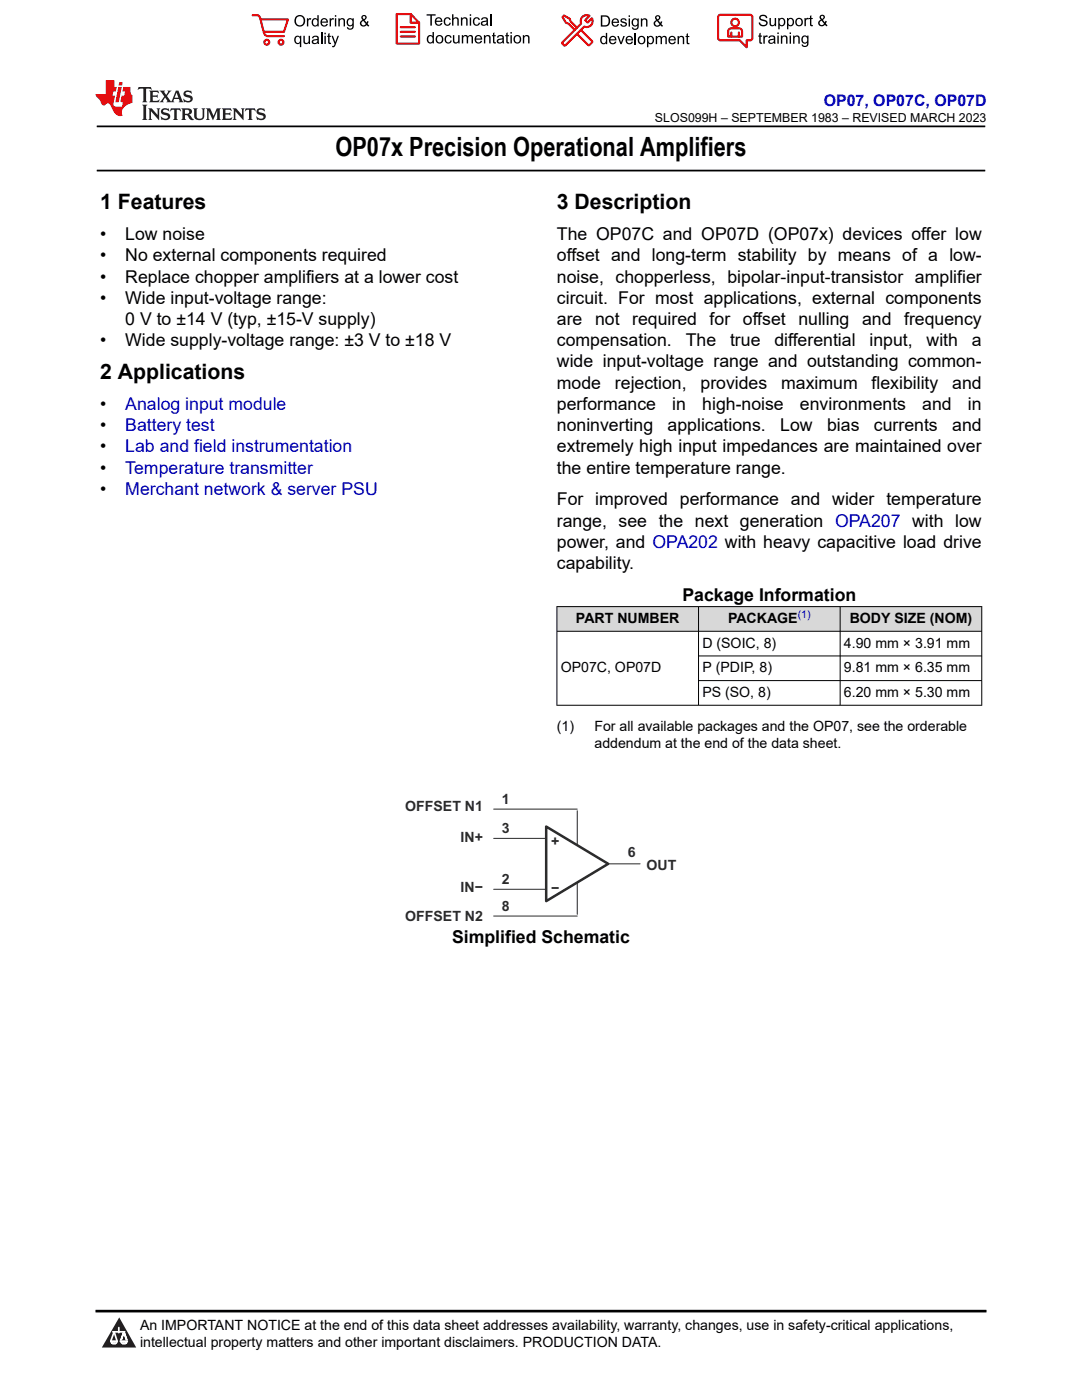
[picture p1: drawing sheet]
<svg xmlns="http://www.w3.org/2000/svg" width="216mm" height="279mm" viewBox="0 0 216 279" stroke-linecap="round" stroke-linejoin="round" font-family="sans-serif">
<path d="M19.3 25.2h177.3M19.3 34h177.3" fill="none" stroke="#000" stroke-width=".35"/>
<g fill="#d8d8d8">
<path d="M111.1 121.1h84.8v4.9h-84.8z" fill-rule="evenodd"/>
<path d="M111.2 121.1h28.1v4.8h-28.1z" fill-rule="evenodd"/>
<path d="M139.4 121.1h28.2v4.8h-28.2z" fill-rule="evenodd"/>
<path d="M167.7 121.1h28.1v4.8h-28.1z" fill-rule="evenodd"/>
</g>
<path d="M111.1 121.1h84.9M111.1 126h84.9M111.1 121v19.8M139.4 121v19.8M139.4 130.9h56.6M139.4 135.8h56.6M167.6 121v19.8M195.9 121v19.8M196 140.7h-84.9" fill="none" stroke="#000" stroke-width=".2"/>
<path d="M98.5 161.5h16.7M98.5 177.5h10.5M98.5 167.3h10.5M115.2 161.8v6.9M115.2 176.1v6.4M121.4 172.4h6.3M98.5 182.8h16.7" fill="none" stroke="#2b292a" stroke-width=".2"/>
<path d="M109 165l12.4 7.4-12.4 7.4z" fill="none" stroke="#2b292a" stroke-width=".5"/>
<path d="M0 0h215.9v23.8h-215.9z" fill-rule="evenodd" fill="#fff"/>
<path d="M27.7 17.4l-.2 .6 .5-.3h.6v.1v2.2l-.2 .4h1l-.2-.4v-2.2v-.1h.5l.5 .3-.1-.6zM29.8 18.1l.2 .4v1.5l-.2 .4h1.9l.1-.6a1.08 1.08 0 0 1-1.3 .2v-.7h.6l.4 .2v-.6l-.4 .2h-.6v-.6l.2-.1a1 1 0 0 1 1 .2l-.1-.5zM31.8 18.1l1 1.1-1 1.2h.9l-.2-.2 .4-.7 .5 .7-.2 .2h1.6l-.2-.2 .1-.4h1l.1 .4-.1 .2h.9l-.2-.3-.8-2h-.5l-1 2.2-.8-1.1 .9-1.1h-.8l.2 .2-.5 .7-.3-.7 .1-.2zM35.2 18.5l.4 1h-.8zM36.8 18.2a.65 .65 0 0 0-.2 .7 .65 .65 0 0 0 .6 .5l.7 .2 .1 .2a.79 .79 0 0 1-.7 .4 .79 .79 0 0 1-.7-.5l.1 .7 .2-.1a.93 .93 0 0 0 1.1 .1 .93 .93 0 0 0 .4-1 1.46 1.46 0 0 0-1.2-.6l-.1-.3a1.09 1.09 0 0 1 1.2 .2l-.2-.6-.1 .1-.6-.2zM28.4 20.9l.2 .4v2.3l-.2 .3h1l-.2-.3v-2.3l.2-.4zM29.6 21.6l.2 .4v1.6l-.2 .3h.8l-.3-.3v-1.4l1.7 1.8v-2l.2-.4h-.8l.2 .2 .1 1.1-1.2-1.3zM32.3 21.8a.65 .65 0 0 0-.2 .7 .65 .65 0 0 0 .7 .4l.6 .2 .1 .2a.79 .79 0 0 1-.7 .4 .79 .79 0 0 1-.7-.5l.1 .7 .2-.1a.93 .93 0 0 0 1.1 .1 .93 .93 0 0 0 .4-.9 1.46 1.46 0 0 0-1.2-.6l-.1-.4a1.09 1.09 0 0 1 1.2 .2l-.2-.6-.1 .1-.6-.1zM34.1 21.6l-.1 .7a.63 .63 0 0 1 .7-.4l.1 1.7-.3 .3h1l-.2-.3v-1.7a.66 .66 0 0 1 .8 .4l-.1-.7zM36.2 21.6l.2 .4v1.6l-.2 .3h.9l-.2-.2v-.7h.5l.1 .2a.79 .79 0 0 0 1.2 .6l-1-.9a.61 .61 0 0 0 .6-.6 .61 .61 0 0 0-.5-.6zM36.9 21.9h.2a.47 .47 0 0 1 .5 .1 .47 .47 0 0 1 .1 .5l-.2 .2h-.6zM38.5 21.6l.2 .2a2.27 2.27 0 0 0 .4 2 1.04 1.04 0 0 0 1.7-.7v-1.3l.2-.2h-.8l.2 .4v1.1a.6 .6 0 0 1-.6 .6 .6 .6 0 0 1-.6-.6v-1.1l.3-.4zM41.1 21.6l.2 .4v1.6l-.2 .3h.7l-.2-.3v-1.5l.9 1.9 .8-1.9v1.5l-.2 .3h1l-.3-.3v-1.6l.3-.4h-.8l-.7 1.5-.7-1.5zM44.3 21.6l.2 .4v1.6l-.2 .3h1.9l.1-.5a1.09 1.09 0 0 1-1.3 .1v-.6h.6l.4 .1v-.6l-.4 .2h-.6v-.6l.2-.1a1.01 1.01 0 0 1 1 .3l-.1-.6zM46.4 21.6l.3 .4v1.6l-.3 .3h.8l-.2-.3v-1.4l1.6 1.8v-2l.2-.4h-.7l.2 .2v1.1l-1.2-1.3zM49 21.6l-.1 .7a.63 .63 0 0 1 .8-.4v1.7l-.3 .3h1l-.2-.3v-1.7a.66 .66 0 0 1 .8 .4l-.1-.7zM51.4 21.8a.65 .65 0 0 0-.2 .7 .65 .65 0 0 0 .6 .4l.6 .2 .2 .2a.79 .79 0 0 1-.8 .4 .79 .79 0 0 1-.6-.5l.1 .7 .2-.1a.93 .93 0 0 0 1 .1 .93 .93 0 0 0 .5-.9 1.46 1.46 0 0 0-1.3-.6l-.1-.4a1.09 1.09 0 0 1 1.3 .2l-.2-.6-.2 .1-.5-.1z" fill="#231f20"/>
<path d="M21.1 16v2.8h-2.1l.1 .3 .9 1a.95 .95 0 0 0 .9 .9 .59 .59 0 0 1 .6-.4 .59 .59 0 0 1 .5 .4l.4 .8a1.59 1.59 0 0 0 2.1 1.3 1.61 1.61 0 0 1 1-2.2l1-.4-.1-1.5a1.59 1.59 0 0 1-.4-1.6h-1.4l-.2 .9h.5l-.1 .8h-.5l-.2 1v.2l.4 .1-.2 .9h-.6a.73 .73 0 0 1-1.1-.7l.3-1.5h-.5l.2-.8h.5l.2-.9h-.5v-1.4zM23.6 17.4l-.6 3h.7l.6-3zM23.8 16.4l-.1 .7h.7l.1-.7z" fill="#ed1c24"/>
<g fill="#000">
<path d="M58.7 4.2a1.15 1.15 0 0 1 2.3 0 1.15 1.15 0 0 1-2.3 0zM59.3 3.5a.89 .89 0 0 0-.2 1.1 .89 .89 0 0 0 1.1 .4 .88 .88 0 0 0 .3-1.3 .88 .88 0 0 0-1.2-.2z" fill-rule="evenodd"/>
<path d="M58.9 7.3l.5-.2 .5 .3v-.3h.2v2.3h-.3v-.8a.74 .74 0 0 1-.9 0 .74 .74 0 0 1-.2-1zM59.1 7.5a.57 .57 0 0 0-.1 .7 .57 .57 0 0 0 .7 .2 .57 .57 0 0 0 .2-.7 .57 .57 0 0 0-.8-.2z" fill-rule="evenodd"/>
<path d="M61.2 3.6h.3v.3l.2-.2 .3-.1 .1 .1-.1 .3a.36 .36 0 0 0-.4 0 .36 .36 0 0 0-.1 .4v.9h-.3z" fill-rule="evenodd"/>
<path d="M60.5 7.1h.3v.9a.41 .41 0 0 0 .4 .6 .41 .41 0 0 0 .4-.6v-.9h.3v1.7h-.3v-.3a.58 .58 0 0 1-.7 .3 .58 .58 0 0 1-.4-.6z" fill-rule="evenodd"/>
<path d="M62.4 3.8l.5-.2 .4 .2v-.8h.3v2.3h-.3v-.2a.75 .75 0 0 1-1-.1 .75 .75 0 0 1 0-1zM62.6 4a.57 .57 0 0 0-.1 .7 .57 .57 0 0 0 .7 .2 .57 .57 0 0 0 .1-.7 .57 .57 0 0 0-.7-.2z" fill-rule="evenodd"/>
<path d="M62.4 7.3a.74 .74 0 0 1 .9-.1 .74 .74 0 0 1 .3 .9l.1 .7h-.3v-.2a.57 .57 0 0 1-.9 .2 .57 .57 0 0 1-.1-.8l.9-.3a.41 .41 0 0 0-.3-.4 .41 .41 0 0 0-.5 .4l-.3-.1zM62.6 8.2a.35 .35 0 0 0 .1 .5 .35 .35 0 0 0 .5-.3l.1-.4z" fill-rule="evenodd"/>
<path d="M64.7 6.5h.3v.3h-.3zM64.7 7.1h.3v1.7h-.3z" fill-rule="evenodd"/>
<path d="M64.2 3.8a.76 .76 0 0 1 .9-.1 .76 .76 0 0 1 .3 .8h-1.2a.47 .47 0 0 0 .4 .6 .47 .47 0 0 0 .5-.4l.3 .1a.82 .82 0 0 1-1.2 .3 .82 .82 0 0 1 0-1.3zM64.4 4l-.2 .3h.9l-.2-.4z" fill-rule="evenodd"/>
<path d="M65.8 3.6h.2v.3l.2-.2 .3-.1 .2 .1-.1 .3a.36 .36 0 0 0-.5 0 .36 .36 0 0 0 0 .4v.9h-.3z" fill-rule="evenodd"/>
<path d="M65.5 6.7l.3-.1v.5h.2v.3h-.2v.9v.2h.2l.1 .3a.41 .41 0 0 1-.5-.1 .41 .41 0 0 1-.1-.4v-.9h-.2v-.3h.2z" fill-rule="evenodd"/>
<path d="M66.1 7.1h.3l.5 1.4 .5-1.4h.2l-.6 1.7a.57 .57 0 0 1-.7 .6v-.3a.37 .37 0 0 0 .5-.3z" fill-rule="evenodd"/>
<path d="M66.8 3h.3v.3h-.3zM66.8 3.6h.3v1.7h-.3z" fill-rule="evenodd"/>
<path d="M67.5 3.6h.3v.3a.58 .58 0 0 1 .7-.3 .58 .58 0 0 1 .3 .7v1h-.2v-1a.4 .4 0 0 0-.5-.5 .4 .4 0 0 0-.3 .6v.9h-.3z" fill-rule="evenodd"/>
<path d="M69.3 3.8l.6-.2 .4 .2v-.2h.3v1.5a.71 .71 0 0 1-.5 .8 .71 .71 0 0 1-.9-.5h.3a.46 .46 0 0 0 .6 .3 .46 .46 0 0 0 .2-.6 .78 .78 0 0 1-1.1-.2 .78 .78 0 0 1 .1-1.1zM69.6 4a.53 .53 0 0 0-.1 .8 .53 .53 0 0 0 .8 0 .54 .54 0 0 0 0-.7 .54 .54 0 0 0-.7-.1z" fill-rule="evenodd"/>
<path d="M72.2 3.1a.53 .53 0 0 1 .9 .1 .53 .53 0 0 1-.4 .8l.5 .5 .1-.3 .2 .1-.2 .5 .4 .3-.2 .2-.3-.3a.71 .71 0 0 1-1.2 .1 .71 .71 0 0 1 .3-1.1l-.2-.5zM72.3 3.5a.3 .3 0 0 0 .6 0 .3 .3 0 0 0-.6 0zM72.3 4.3a.45 .45 0 0 0 0 .7 .45 .45 0 0 0 .7-.2l-.5-.6z" fill-rule="evenodd"/>
<path d="M85.1 2.8h1.8v.3h-.7v2h-.3v-2h-.8z" fill-rule="evenodd"/>
<path d="M85.3 7.2l.6-.2 .4 .2v-.8h.3v2.3h-.3v-.2a.76 .76 0 0 1-1-.1 .76 .76 0 0 1-.1-1zM85.6 7.4a.58 .58 0 0 0-.1 .7 .58 .58 0 0 0 .7 .2 .58 .58 0 0 0 .1-.7 .58 .58 0 0 0-.7-.2z" fill-rule="evenodd"/>
<path d="M87.2 7.2a.81 .81 0 0 1 1.1 .1 .81 .81 0 0 1-.1 1.2 .81 .81 0 0 1-1.2-.2v-.7zM87.3 7.4a.57 .57 0 0 0 0 .8 .57 .57 0 0 0 .8 0 .57 .57 0 0 0 0-.7 .57 .57 0 0 0-.8-.1z" fill-rule="evenodd"/>
<path d="M87 3.7a.77 .77 0 0 1 .9-.2 .77 .77 0 0 1 .4 .9h-1.3a.48 .48 0 0 0 .4 .5 .48 .48 0 0 0 .6-.3h.3a.83 .83 0 0 1-1.3 .4 .83 .83 0 0 1 0-1.3zM87.2 3.8l-.1 .3h.9l-.3-.4z" fill-rule="evenodd"/>
<path d="M88.7 3.7a.7 .7 0 0 1 1.2 .3h-.2a.45 .45 0 0 0-.6-.3 .45 .45 0 0 0-.3 .6 .45 .45 0 0 0 .3 .6 .45 .45 0 0 0 .6-.4l.3 .1a.76 .76 0 0 1-1.1 .5 .76 .76 0 0 1-.3-1.1z" fill-rule="evenodd"/>
<path d="M88.9 7.2a.7 .7 0 0 1 1.2 .3h-.3a.45 .45 0 0 0-.5-.3 .45 .45 0 0 0-.3 .6 .45 .45 0 0 0 .3 .6 .45 .45 0 0 0 .6-.3h.2a.76 .76 0 0 1-1 .5 .76 .76 0 0 1-.3-1.1z" fill-rule="evenodd"/>
<path d="M90.2 2.8h.3v.9a.59 .59 0 0 1 .7-.2 .59 .59 0 0 1 .3 .6v1h-.2v-1a.4 .4 0 0 0-.5-.4 .4 .4 0 0 0-.3 .5v.9h-.3z" fill-rule="evenodd"/>
<path d="M90.4 7h.3v.9a.41 .41 0 0 0 .4 .6 .41 .41 0 0 0 .3-.6v-.9h.3v1.7h-.2v-.3a.58 .58 0 0 1-.7 .3 .58 .58 0 0 1-.4-.7z" fill-rule="evenodd"/>
<path d="M92 3.5h.2v.2a.59 .59 0 0 1 .7-.3 .59 .59 0 0 1 .4 .7v1h-.3v-1a.41 .41 0 0 0-.4-.4 .41 .41 0 0 0-.4 .5v.9h-.2z" fill-rule="evenodd"/>
<path d="M92.1 7h.3v.3a.56 .56 0 0 1 1 0 .54 .54 0 0 1 .6-.3 .54 .54 0 0 1 .4 .5v1.2h-.3v-1.1a.34 .34 0 0 0-.3-.4 .34 .34 0 0 0-.4 .3v1.2h-.3v-1.1a.38 .38 0 0 0-.5-.3 .38 .38 0 0 0-.2 .5v.9h-.3z" fill-rule="evenodd"/>
<path d="M93.7 2.8h.3v.4h-.3zM93.7 3.5h.3v1.6h-.3z" fill-rule="evenodd"/>
<path d="M94.6 3.7a.7 .7 0 0 1 1.2 .3h-.3a.45 .45 0 0 0-.6-.3 .45 .45 0 0 0-.3 .6 .45 .45 0 0 0 .4 .6 .45 .45 0 0 0 .5-.4l.3 .1a.76 .76 0 0 1-1 .5 .76 .76 0 0 1-.4-1.1z" fill-rule="evenodd"/>
<path d="M94.9 7.2a.77 .77 0 0 1 .9-.1 .77 .77 0 0 1 .4 .8h-1.2a.48 .48 0 0 0 .3 .6 .48 .48 0 0 0 .6-.4l.3 .1a.83 .83 0 0 1-1.3 .3 .83 .83 0 0 1 0-1.3zM95.1 7.3l-.1 .4h.9l-.2-.4z" fill-rule="evenodd"/>
<path d="M96.6 7h.2v.3a.59 .59 0 0 1 .7-.3 .59 .59 0 0 1 .4 .7v1h-.3v-1a.41 .41 0 0 0-.4-.5 .41 .41 0 0 0-.4 .6v.9h-.2z" fill-rule="evenodd"/>
<path d="M96.1 3.7a.74 .74 0 0 1 1-.2 .74 .74 0 0 1 .3 .9v.7h-.2l-.1-.2a.59 .59 0 0 1-.8 .3 .59 .59 0 0 1-.2-.8l1-.3a.42 .42 0 0 0-.4-.5 .42 .42 0 0 0-.4 .4l-.3-.1zM96.3 4.5a.36 .36 0 0 0 .2 .5 .36 .36 0 0 0 .5-.2l.1-.5z" fill-rule="evenodd"/>
<path d="M98.4 6.6l.3-.2v.6h.2v.2h-.2v1v.2h.2l.1 .3a.41 .41 0 0 1-.5-.1 .41 .41 0 0 1-.1-.4v-1h-.2v-.2h.2z" fill-rule="evenodd"/>
<path d="M99.3 7.2a.74 .74 0 0 1 1-.2 .74 .74 0 0 1 .2 1l.1 .7h-.3v-.2a.59 .59 0 0 1-.8 .2 .59 .59 0 0 1-.3-.8l1.1-.3a.42 .42 0 0 0-.4-.4 .42 .42 0 0 0-.5 .3h-.2zM99.5 8a.36 .36 0 0 0 .2 .5 .36 .36 0 0 0 .4-.2l.2-.5z" fill-rule="evenodd"/>
<path d="M101 6.6l.3-.2v.6h.3v.2h-.3v1l.1 .2h.2v.3a.41 .41 0 0 1-.4-.1 .41 .41 0 0 1-.2-.4v-1h-.2v-.2h.2z" fill-rule="evenodd"/>
<path d="M101.9 6.4h.2v.3h-.2zM101.9 7h.2v1.7h-.2z" fill-rule="evenodd"/>
<path d="M102.7 7.2a.81 .81 0 0 1 1.1 .1 .81 .81 0 0 1-.1 1.2 .81 .81 0 0 1-1.2-.2v-.7zM102.9 7.4a.57 .57 0 0 0-.1 .8 .57 .57 0 0 0 .9 0 .57 .57 0 0 0-.1-.7 .57 .57 0 0 0-.7-.1z" fill-rule="evenodd"/>
<path d="M104.3 7h.3v.3a.59 .59 0 0 1 .7-.3 .59 .59 0 0 1 .4 .7v1h-.3v-1a.41 .41 0 0 0-.5-.5 .41 .41 0 0 0-.3 .6v.9h-.3z" fill-rule="evenodd"/>
<path d="M119.9 3.1h.8a1.12 1.12 0 0 1 1 1.1 1.12 1.12 0 0 1-1 1.1h-.8zM120.2 3.3v1.7h.5a.86 .86 0 0 0 .8-.8 .86 .86 0 0 0-.8-.9z" fill-rule="evenodd"/>
<path d="M119.9 7.4l.5-.3 .5 .3v-.8h.3v2.2h-.3v-.2a.75 .75 0 0 1-1 0 .75 .75 0 0 1-.1-1zM120.2 7.5a.57 .57 0 0 0-.2 .8 .57 .57 0 0 0 .8 .2 .57 .57 0 0 0 .1-.8 .57 .57 0 0 0-.7-.2z" fill-rule="evenodd"/>
<path d="M121.7 7.4a.76 .76 0 0 1 .9-.2 .76 .76 0 0 1 .4 .9h-1.2a.47 .47 0 0 0 .3 .5 .47 .47 0 0 0 .6-.3h.3a.82 .82 0 0 1-1.3 .4 .82 .82 0 0 1 0-1.3zM121.9 7.5l-.1 .3h.9l-.2-.4z" fill-rule="evenodd"/>
<path d="M122.2 3.9a.76 .76 0 0 1 .9-.2 .76 .76 0 0 1 .4 .9h-1.2a.47 .47 0 0 0 .4 .5 .47 .47 0 0 0 .5-.3h.3a.82 .82 0 0 1-1.2 .4 .82 .82 0 0 1-.1-1.3zM122.5 4l-.2 .3h.9l-.2-.4z" fill-rule="evenodd"/>
<path d="M123.9 3.8a.71 .71 0 0 1 1.1 .3h-.2a.32 .32 0 0 0-.4-.3 .32 .32 0 0 0-.3 .4h.1a.75 .75 0 0 1 .9 .8 .72 .72 0 0 1-.7 .3 .72 .72 0 0 1-.6-.5h.2a.36 .36 0 0 0 .4 .4 .36 .36 0 0 0 .3-.5 .8 .8 0 0 1-.9-.7z" fill-rule="evenodd"/>
<path d="M123.2 7.2h.3l.4 1.3 .5-1.3h.3l-.6 1.6h-.3z" fill-rule="evenodd"/>
<path d="M125.4 3.1h.3v.3h-.3zM125.4 3.7h.3v1.6h-.3z" fill-rule="evenodd"/>
<path d="M125 7.4a.76 .76 0 0 1 .9-.2 .76 .76 0 0 1 .4 .9h-1.2a.47 .47 0 0 0 .4 .5 .47 .47 0 0 0 .5-.3h.3a.82 .82 0 0 1-1.2 .4 .82 .82 0 0 1-.1-1.3zM125.3 7.5l-.2 .3h.9l-.2-.4z" fill-rule="evenodd"/>
<path d="M126.2 3.9l.5-.3 .5 .3v-.2h.3v1.4a.71 .71 0 0 1-.6 .8 .71 .71 0 0 1-.8-.5l.2 .1a.46 .46 0 0 0 .7 .2 .46 .46 0 0 0 .2-.6 .78 .78 0 0 1-1.1-.1 .78 .78 0 0 1 .1-1.1zM126.4 4a.53 .53 0 0 0 0 .8 .53 .53 0 0 0 .7 0 .54 .54 0 0 0 0-.7 .54 .54 0 0 0-.7-.1z" fill-rule="evenodd"/>
<path d="M127.5 7.3a.8 .8 0 0 1 1.1 .2 .8 .8 0 0 1-.1 1.1 .8 .8 0 0 1-1.2-.1v-.8zM127.7 7.5a.56 .56 0 0 0-.1 .9 .56 .56 0 0 0 .8-.1 .56 .56 0 0 0 0-.7 .56 .56 0 0 0-.7-.1z" fill-rule="evenodd"/>
<path d="M127.9 3.7h.2v.2a.58 .58 0 0 1 .7-.2 .58 .58 0 0 1 .4 .6v1h-.3v-1a.4 .4 0 0 0-.4-.4 .4 .4 0 0 0-.3 .5v.9h-.3z" fill-rule="evenodd"/>
<path d="M129.1 7.2h.2v.2a.72 .72 0 0 1 1-.1 .72 .72 0 0 1 .2 1 .64 .64 0 0 1-.5 .5 .64 .64 0 0 1-.6-.2v.8h-.3zM129.5 7.5a.56 .56 0 0 0-.1 .8 .56 .56 0 0 0 .7 .2 .56 .56 0 0 0 .1-.8 .56 .56 0 0 0-.7-.2z" fill-rule="evenodd"/>
<path d="M130.8 7.2h.3v.2a.55 .55 0 0 1 .9 0 .53 .53 0 0 1 .7-.3 .53 .53 0 0 1 .4 .6v1.1h-.3v-1a.34 .34 0 0 0-.3-.4 .34 .34 0 0 0-.4 .3v1.1h-.3v-1a.37 .37 0 0 0-.5-.4 .37 .37 0 0 0-.2 .6v.8h-.3z" fill-rule="evenodd"/>
<path d="M130.9 3.2a.53 .53 0 0 1 .8 .1 .53 .53 0 0 1-.3 .8l.4 .5 .1-.4 .3 .1-.2 .5 .3 .3-.2 .3-.3-.4a.71 .71 0 0 1-1.2 .1 .71 .71 0 0 1 .4-1.1l-.3-.5zM130.9 3.6a.3 .3 0 0 0 .6 0 .3 .3 0 0 0-.6 0zM130.9 4.3a.45 .45 0 0 0 0 .7 .45 .45 0 0 0 .7-.2l-.5-.6z" fill-rule="evenodd"/>
<path d="M133.6 7.4a.76 .76 0 0 1 .9-.2 .76 .76 0 0 1 .4 .9h-1.3a.47 .47 0 0 0 .4 .5 .47 .47 0 0 0 .6-.3h.3a.82 .82 0 0 1-1.3 .4 .82 .82 0 0 1 0-1.3zM133.8 7.5l-.1 .3h.9l-.3-.4z" fill-rule="evenodd"/>
<path d="M135.2 7.2h.3v.2a.58 .58 0 0 1 .7-.2 .58 .58 0 0 1 .3 .6v1h-.3v-1a.4 .4 0 0 0-.4-.4 .4 .4 0 0 0-.3 .5v.9h-.3z" fill-rule="evenodd"/>
<path d="M137 6.8l.3-.2v.6h.2v.2h-.2v1v.2h.2l.1 .2a.41 .41 0 0 1-.5 0 .41 .41 0 0 1-.1-.5v-.9h-.2v-.2h.2z" fill-rule="evenodd"/>
<path d="M151.7 3.1a.88 .88 0 0 1 1.4 .5h-.3a.49 .49 0 0 0-.5-.5 .49 .49 0 0 0-.4 .6v.1a1.06 1.06 0 0 1 1.3 1 .95 .95 0 0 1-1 .4 .95 .95 0 0 1-.8-.7h.3a.58 .58 0 0 0 .6 .5 .58 .58 0 0 0 .5-.6l-.2-.1a.95 .95 0 0 1-1.1-.9z" fill-rule="evenodd"/>
<path d="M151.5 6.7l.3-.2v.6h.3v.2h-.3v1v.2h.3v.2a.41 .41 0 0 1-.5 0 .41 .41 0 0 1-.1-.5v-.9h-.2v-.2h.2z" fill-rule="evenodd"/>
<path d="M152.3 7.1h.3v.2l.1-.2h.4h.1l-.1 .3a.36 .36 0 0 0-.4 0 .36 .36 0 0 0-.1 .5v.8h-.3z" fill-rule="evenodd"/>
<path d="M153.4 7.3a.74 .74 0 0 1 1-.2 .74 .74 0 0 1 .3 .9l.1 .7h-.3l-.1-.2a.57 .57 0 0 1-.8 .3 .57 .57 0 0 1-.1-.9l.9-.2a.41 .41 0 0 0-.4-.4 .41 .41 0 0 0-.4 .3h-.3zM153.7 8.1a.35 .35 0 0 0 .1 .5 .35 .35 0 0 0 .5-.2l.1-.5z" fill-rule="evenodd"/>
<path d="M153.5 3.6h.3v.9a.41 .41 0 0 0 .4 .5 .41 .41 0 0 0 .4-.5v-.9h.3v1.6h-.3v-.2a.58 .58 0 0 1-.7 .2 .58 .58 0 0 1-.4-.6z" fill-rule="evenodd"/>
<path d="M155.1 6.5h.3v.3h-.3zM155.1 7.1h.3v1.6h-.3z" fill-rule="evenodd"/>
<path d="M155.3 3.6h.2v.2a.72 .72 0 0 1 1-.1 .72 .72 0 0 1 .2 1 .64 .64 0 0 1-.5 .5 .64 .64 0 0 1-.6-.2v.8h-.3zM155.7 3.9a.56 .56 0 0 0-.2 .8 .56 .56 0 0 0 .8 .2 .56 .56 0 0 0 .1-.8 .56 .56 0 0 0-.7-.2z" fill-rule="evenodd"/>
<path d="M155.8 7.1h.3v.2a.58 .58 0 0 1 .7-.2 .58 .58 0 0 1 .3 .6v1h-.2v-1a.4 .4 0 0 0-.5-.4 .4 .4 0 0 0-.3 .5v.9h-.3z" fill-rule="evenodd"/>
<path d="M157 3.6h.3v.2a.72 .72 0 0 1 1-.1 .72 .72 0 0 1 .1 1 .64 .64 0 0 1-.4 .5 .64 .64 0 0 1-.7-.2v.8h-.3zM157.4 3.9a.56 .56 0 0 0-.1 .8 .56 .56 0 0 0 .7 .2 .56 .56 0 0 0 .2-.8 .56 .56 0 0 0-.8-.2z" fill-rule="evenodd"/>
<path d="M157.6 6.5h.2v.3h-.2zM157.6 7.1h.2v1.6h-.2z" fill-rule="evenodd"/>
<path d="M158.3 7.1h.2v.2a.58 .58 0 0 1 .7-.2 .58 .58 0 0 1 .4 .6v1h-.3v-1a.4 .4 0 0 0-.4-.4 .4 .4 0 0 0-.4 .5v.9h-.2z" fill-rule="evenodd"/>
<path d="M158.9 3.7a.8 .8 0 0 1 1.2 .2 .8 .8 0 0 1-.2 1.1 .8 .8 0 0 1-1.1-.1l-.1-.8zM159.1 3.9a.56 .56 0 0 0-.1 .9 .56 .56 0 0 0 .9 0 .56 .56 0 0 0-.1-.8 .56 .56 0 0 0-.7-.1z" fill-rule="evenodd"/>
<path d="M160.1 7.3l.5-.2 .5 .2v-.2h.2v1.4a.71 .71 0 0 1-.5 .9 .71 .71 0 0 1-.8-.5h.2a.46 .46 0 0 0 .6 .2 .46 .46 0 0 0 .2-.6 .78 .78 0 0 1-1-.1 .78 .78 0 0 1 .1-1.1zM160.3 7.4a.53 .53 0 0 0-.1 .8 .53 .53 0 0 0 .8 0 .54 .54 0 0 0 0-.7 .54 .54 0 0 0-.7-.1z" fill-rule="evenodd"/>
<path d="M160.5 3.6h.3v.2l.1-.2h.4h.1l-.1 .3a.36 .36 0 0 0-.4 0 .36 .36 0 0 0-.1 .5v.8h-.3z" fill-rule="evenodd"/>
<path d="M161.6 3.2l.3-.2v.6h.3v.2h-.3v1l.1 .2h.2v.2a.41 .41 0 0 1-.4 0 .41 .41 0 0 1-.2-.5v-.9h-.2v-.2h.2z" fill-rule="evenodd"/>
<path d="M163.7 3.1a.53 .53 0 0 1 .8 .1 .53 .53 0 0 1-.3 .8l.4 .5 .1-.3h.3l-.2 .5 .3 .3-.2 .3-.3-.3a.71 .71 0 0 1-1.2 .1 .71 .71 0 0 1 .4-1.2l-.3-.5zM163.8 3.5a.3 .3 0 0 0 .6 0 .3 .3 0 0 0-.6 0zM163.7 4.2a.45 .45 0 0 0 0 .8 .45 .45 0 0 0 .7-.3l-.5-.6z" fill-rule="evenodd"/>
</g>
<path d="M64.2 6.5v2.3M97.9 2.8v2.3M126.8 6.6v2.2" fill="none" stroke="#000" stroke-width=".28"/>
<g fill="none" stroke="#de0000" stroke-width=".42">
<path d="M50.4 3l1.1 .1a1.4 1.4 0 0 1 .6 1.2l.6 2.5a.95 .95 0 0 0 1.2 .4h2.8M52 3.9h5.5l-.8 2.4h-4M79.1 2.8h2.8v1.7h1.7v4.2h-4.5zM80 6.4h2.8M80 5.4h2.8M80 7.3h2.8M82 2.8l1.6 1.7M115.1 5.5l-1.2-1.2-.2-.5-1.2-.7-.3 .3 .7 1.1 .5 .2 1.3 1.3M115.9 6l2.2 2.2v.3l-.5 .5h-.3l-2.2-2.2zM115.9 6l.7-.7a1.19 1.19 0 0 0 1.3-.3 1.19 1.19 0 0 0 .2-1.4l-.8 .9-.5-.5 .8-.8a1.19 1.19 0 0 0-1.3 .1 1.19 1.19 0 0 0-.3 1.4l-3.8 3.7v.3l.3 .3h.3l2.3-2.2M143.3 3.2l.5-.2h5.9l.4 .2v4.4l-.2 .4-.9 .1v1.3l-1.4-1.3h-3.8l-.5-.3zM145.5 5.8l.4-.1h1.6a.61 .61 0 0 1 .6 .6v1h-2.8v-1z"/>
<path d="M145.9 6.5v.8M147.4 6.5v.8"/>
<circle cx="53.2" cy="8.4" r=".49"/>
<circle cx="56.1" cy="8.4" r=".49"/>
<circle cx="146.7" cy="4.5" r=".75"/>
</g>
<path d="M0 261.4h215.9v18h-215.9z" fill-rule="evenodd" fill="#fff"/>
<path d="M23.8 262.9l3.4 6h-6.9z" fill="#231f20"/>
<path d="M22.1 267.7h1.3l-.4 .5h-.3a.55 .55 0 0 1-.6-.5z" fill-rule="evenodd" fill="#fff"/>
<path d="M22.1 267.7h1.3l-.4 .5h-.3a.55 .55 0 0 1-.6-.5z" fill="none" stroke="#231f20" stroke-width=".34"/>
<path d="M22.1 267.7h1.3l-.4 .5h-.5zM22.6 265.8h.1M22.6 265.8h2.3zM23.7 265.9h.1M23.7 264.9v1zM24 267.7h.1" fill="none" stroke="#fff" stroke-width=".34"/>
<path d="M24.7 265.8l-.7 1.9z" fill="#fff"/>
<path d="M24.7 265.8l-.7 1.9z" fill="none" stroke="#fff" stroke-width=".34"/>
<path d="M24.7 265.8l.7 1.9z" fill="#fff"/>
<path d="M22.8 265.8l-.7 1.9zM22.8 265.8l.6 1.9zM24.7 265.8l.7 1.9zM25.3 267.7h.1" fill="none" stroke="#fff" stroke-width=".34"/>
<path d="M24.1 267.7h1.3a.65 .65 0 0 1-.6 .5 .65 .65 0 0 1-.7-.5z" fill-rule="evenodd" fill="#fff"/>
<path d="M24.1 267.7h1.3a.65 .65 0 0 1-.6 .5 .65 .65 0 0 1-.7-.5z" fill="none" stroke="#231f20" stroke-width=".34"/>
<path d="M24 267.7h.1M24.1 267.7h1.3l-.4 .5h-.5z" fill="none" stroke="#fff" stroke-width=".34"/>
<path d="M19 261.7h177.8" fill="none" stroke="#000" stroke-width=".53"/>
<text font-size="5.3" x="66.9" y="31.2">OP07x Precision Operational Amplifiers</text>
<g font-size="4.2">
<text x="20" y="41.8">1 Features</text>
<text x="111.1" y="41.8">3 Description</text>
<text x="20" y="75.7">2 Applications</text>
</g>
<g font-size="3.5">
<text x="20" y="47.9">•</text>
<text x="25" y="47.9">Low noise</text>
<text x="111.1" y="47.9">The OP07C and OP07D (OP07x) devices offer low</text>
<text x="20" y="52.2">•</text>
<text x="25" y="52.2">No external components required</text>
<text x="111.1" y="52.2">offset and long-term stability by means of a low-</text>
<text x="20" y="56.4">•</text>
<text x="25" y="56.4">Replace chopper amplifiers at a lower cost</text>
<text x="111.1" y="56.4">noise, chopperless, bipolar‑input‑transistor amplifier</text>
<text x="20" y="60.6">•</text>
<text x="25" y="60.6">Wide input-voltage range:</text>
<text x="25" y="64.9">0 V to ±14 V (typ, ±15-V supply)</text>
<text x="111.1" y="60.6">circuit. For most applications, external components</text>
<text x="111.1" y="64.9">are</text>
<text x="118.7" y="64.9">not</text>
<text x="126.2" y="64.9">required</text>
<text x="141.6" y="64.9">for offset</text>
<text x="159.3" y="64.9">nulling</text>
<text x="172" y="64.9">and</text>
<text x="180.4" y="64.9">frequency</text>
<text x="20" y="69.1">•</text>
<text x="25" y="69.1">Wide supply-voltage range: ±3 V to ±18 V</text>
<text x="111.1" y="69.1">compensation.</text>
<text x="136.8" y="69.1">The</text>
<text x="145.7" y="69.1">true</text>
<text x="154.5" y="69.1">differential</text>
<text x="173.5" y="69.1">input,</text>
<text x="184.9" y="69.1">with</text>
<text x="193.9" y="69.1">a</text>
<text x="111.1" y="73.3">wide input-voltage range and outstanding common-</text>
<text x="111.1" y="77.6">mode</text>
<text x="122.7" y="77.6">rejection,</text>
<text x="139.8" y="77.6">provides</text>
<text x="155.9" y="77.6">maximum</text>
<text x="173.9" y="77.6">flexibility</text>
<text x="190" y="77.6">and</text>
<text x="20" y="81.8">•</text>
<text x="111.1" y="81.8">performance</text>
<text x="134.2" y="81.8">in</text>
<text x="140.1" y="81.8">high-noise</text>
<text x="159.6" y="81.8">environments</text>
<text x="184" y="81.8">and</text>
<text x="193.1" y="81.8">in</text>
<text x="20" y="86">•</text>
<text x="111.1" y="86">noninverting</text>
<text x="133.2" y="86">applications.</text>
<text x="155.7" y="86">Low</text>
<text x="165" y="86">bias</text>
<text x="174.4" y="86">currents</text>
<text x="190" y="86">and</text>
<text x="20" y="90.3">•</text>
<text x="20" y="94.5">•</text>
<text x="111.1" y="94.5">the entire temperature range.</text>
<text x="111.1" y="90.3">extremely high input impedances are maintained over</text>
<text x="20" y="98.7">•</text>
<text x="111.1" y="100.9">For improved performance and wider temperature</text>
<text x="111.1" y="105.1">range, see the next generation OPA207 with low</text>
<text x="111.1" y="113.6">capability.</text>
<text x="111.1" y="109.3">power, and OPA202 with heavy capacitive load drive</text>
<text x="136.2" y="119.9">Package Information</text>
<text x="90.2" y="188.1">Simplified Schematic</text>
</g>
<g font-size="3.5" fill="#00f">
<text x="25" y="81.8">Analog input module</text>
<text x="25" y="86">Battery test</text>
<text x="25" y="90.3">Lab and field instrumentation</text>
<text x="25" y="94.5">Temperature transmitter</text>
<text x="25" y="98.7">Merchant network &amp; server PSU</text>
</g>
<text font-size="3.2" fill="#00f" x="164.4" y="21.1">OP07, OP07C, OP07D</text>
<g font-size="2.8">
<text x="114.9" y="124.3">PART NUMBER</text>
<text x="145.3" y="124.3">PACKAGE</text>
<text x="169.5" y="124.3">BODY SIZE (NOM)</text>
<text x="140.2" y="129.3">D (SOIC, 8)</text>
<text x="168.4" y="129.3">4.90 mm × 3.91 mm</text>
<text x="111.9" y="134.2">OP07C, OP07D</text>
<text x="140.2" y="134.2">P (PDIP, 8)</text>
<text x="168.4" y="134.2">9.81 mm × 6.35 mm</text>
<text x="140.2" y="139.1">PS (SO, 8)</text>
<text x="168.4" y="139.1">6.20 mm × 5.30 mm</text>
<text x="111.1" y="145.9">(1)</text>
<text x="118.6" y="145.9">For all available packages and the OP07, see the orderable</text>
<text x="118.6" y="149.3">addendum at the end of the data sheet.</text>
<text x="27.9" y="265.5">An IMPORTANT NOTICE at the end of this data sheet addresses availability, warranty, changes, use in safety-critical applications,</text>
<text x="27.9" y="268.9">intellectual property matters and other important disclaimers. PRODUCTION DATA.</text>
</g>
<g font-size="2.8" fill="#2b292a">
<text x="80.9" y="161.9">OFFSET N1</text>
<text x="100.2" y="160.5">1</text>
<text x="91.9" y="168">IN+</text>
<text x="100.2" y="166.3">3</text>
<text x="109.9" y="168.8">+</text>
<text x="125.2" y="171">6</text>
<text x="129" y="173.5">OUT</text>
<text x="91.9" y="178.1">IN−</text>
<text x="100.2" y="176.4">2</text>
<text x="109.9" y="178.2">−</text>
<text x="80.9" y="183.9">OFFSET N2</text>
<text x="100.2" y="181.8">8</text>
</g>
<text font-size="2.5" x="130.7" y="24.3">SLOS099H – SEPTEMBER 1983 – REVISED MARCH 2023</text>
<text font-size="2.1" fill="#00f" x="159.2" y="123.4">(1)</text>
</svg>
